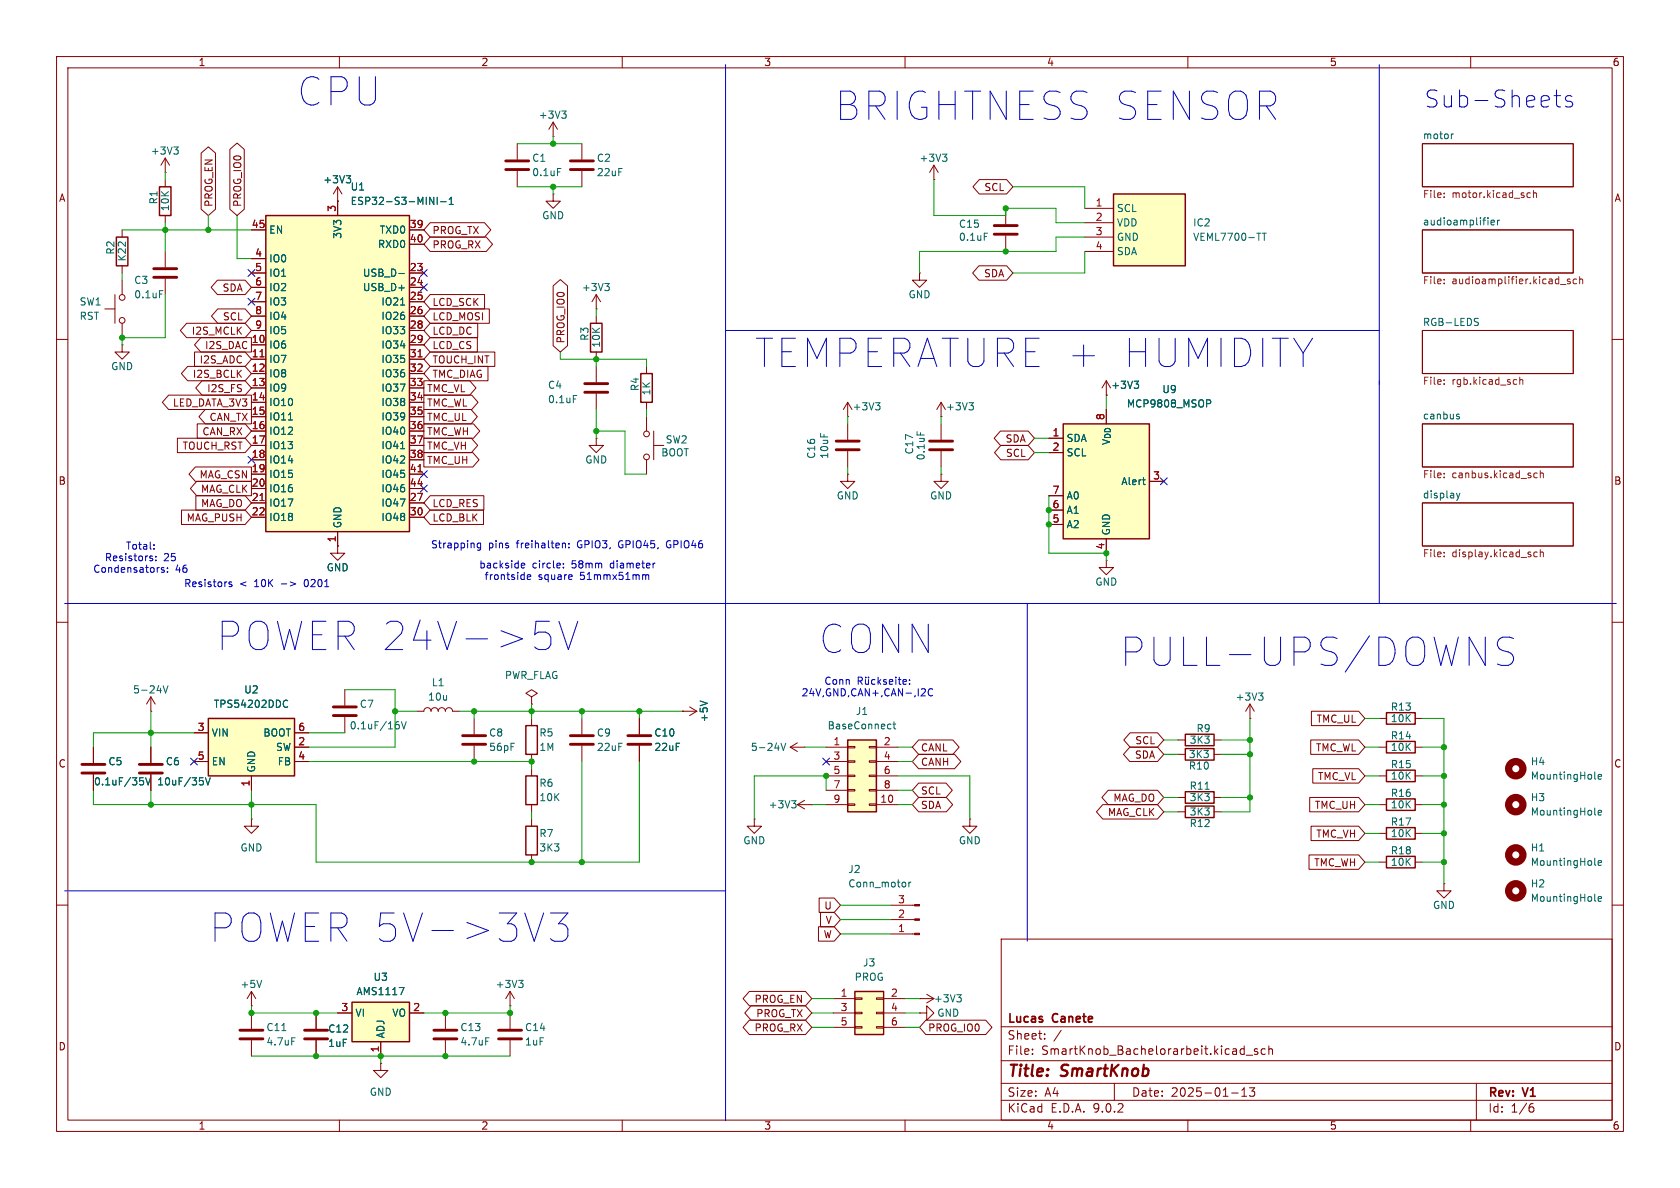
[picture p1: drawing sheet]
<svg xmlns="http://www.w3.org/2000/svg" width="297mm" height="210mm" viewBox="0 0 297 210" stroke-linecap="round" stroke-linejoin="round" font-family="sans-serif">
<g fill="none" stroke="#840000" stroke-width=".18">
<path d="M10 10h277v190h-277zM12 12h273v186h-273zM60 10v2M110 10v2M160 10v2M210 10v2M260 10v2M59.7 35.6h.1M59.7 33l-.8 1.3M59.7 33l.8 1.3M59.7 33v2.6M91.4 25.4v2.8"/>
<path d="M91.4 30.2v2.8M97.8 24.1h.1M97.8 34.3v1.3h1.3l-1.3 1.2-1.3-1.2h1.3M97.8 34.3h.1M97.8 21.6l-.8 1.3M97.8 21.6l.8 1.3M97.8 21.6v2.5M102.9 25.4v2.8M102.9 30.2v2.8M251.5 25.4h26.6v7.6h-26.6zM105.4 54.6h.1M105.4 52.1l-.8 1.2"/>
<path d="M105.4 52.1l.8 1.2M105.4 52.1v2.5M251.5 40.6h26.6v7.7h-26.6zM251.5 58.4h26.6v7.6h-26.6zM10 60h2M149.9 73.7h.1M149.9 71.1l-.8 1.3M149.9 71.1l.7 1.3M149.9 71.1v2.6M251.5 74.9h26.6v7.7h-26.6zM285 60h2M251.5 88.9h26.6v7.6h-26.6z"/>
<path d="M10 110h2M285 110h2M208.3 130.8h1.2M208.3 133.4h1.2M214.6 130.8h1.3M214.6 133.4h1.3M208.3 141h1.2M214.6 141h1.3M10 160h2M78.7 179.1v2.8M177 166h108v32h-108zM285 160h2"/>
<path d="M60 198v2M67.3 188v1.2h1.3l-1.3 1.3-1.3-1.3h1.3M67.3 188h.1M78.7 183.9v2.8M110 198v2M160 198v2M177 194.5h108M177 191.5h108M177 187.5h108M177 181.5h108M182.5 186.3v.1M182.5 185.5v.1"/>
<path d="M184.7 183.6v.1M184.7 182.8v.1M187.6 182.1l-1.3 2M197 191.5v3M210 198v2M217.7 193.2h1.2M219.5 185.4l.5 .1M219.5 193.8h.9M219.5 192.7l.5-.4v1.5M220 184.9v1.5M220 186.3l-.5 .1M220.3 186.5h1.2"/>
<path d="M220.9 192.3h.9l-.5 .6 .4 .1v.7l-.2 .1h-.4l-.2-.1M222.3 185.5l-.3-.1-.3 .2 .1 .2 .5 .2v.3h-.6M223.7 185.5l-.5-.1-.2 .3v.4l.1 .2h.6M224.3 185.5l.2-.1 .4 .1 .1 .9M224.3 184.9v1.5M260 198v2M261 191.5v6.5M270.6 195.7h.4l.2 .3-.1 .5-.5 .1M271 195.1l-.4 .1"/>
</g>
<g fill="none" stroke="#006464" stroke-width=".18">
<path d="M99.3 19.6h.8l-.4 .5M61.2 31.1h.8l-.4 .4M61.7 31.5l.3 .3v.3M98.6 29.8h.6M99.8 20.1l.3 .3v.3l-.3 .2M256.9 23.7l-.3 .2M263.1 38.5v.1M263.6 39.3l.6-.1-.1-.2-.3-.1-.2 .2 .1 .6h.4M264.7 38.9v.9M265.1 38.9l-.4 .3M106.9 50.1h.8l-.4 .5M107.5 50.6l.2 .2v.3l-.2 .3"/>
<path d="M260.9 56.9l.3 .1 .2 .3-.3 .2h-.3M260.9 56.3h.5M154.8 71.2h.8l-.5 .5M155.3 71.7l.3 .2v.3l-.3 .3M257.7 73.6l.3 .1v.2l-.2 .2h-.2M257.7 73.2l.3 .1M257.5 87.2l.3 .8M257.8 88l-.3 .4M258.1 87.2l-.3 .8M213 139.5h.8M85.9 183.5h.6"/>
</g>
<g fill="none" stroke="#725600" stroke-width=".18">
<path d="M255.3 34.1v.2M255.3 34.8v.1M270 34.8l.2 .1h.3M270.5 34.1h-.3l-.2 .1M271.1 34.2l.2-.1h.3v.8M271.1 33.7v1.2M255.3 50v.2M255.3 49.4v.1M275.9 50.3h.9M277.6 49.4l-.3-.1-.2 .2v.2l.5 .1v.3h-.5M278.7 49.4l-.3-.1-.3 .3 .1 .5h.5M279.3 49.4l.1-.1 .3 .1 .1 .8"/>
<path d="M279.3 48.9v1.3M255.3 67.2v.1M255.3 67.8v.1M268 67.1l.1 .1M268.1 67.9h-.1M268.7 66.7v1.2M268.7 67.2l.2-.1 .3 .1v.7M255.3 83.7v.1M255.3 84.3v.2M255.3 97.6v.2M255.3 98.3v.1M271.2 84.3l.2 .2 .4-.1"/>
<path d="M271.8 83.7l-.4-.1-.2 .1M271.8 97.6h-.4l-.2 .2 .1 .6h.5M272.3 83.7l.2-.1 .3 .1v.8M272.3 83.2v1.3M272.3 97.2v1.2M272.3 97.7l.2-.1h.3v.8"/>
</g>
<path d="M89.4 28.4h4.1M89.4 30h4.1M100.8 28.4h4.1M100.8 30h4.1M76.7 182.1h4.1M76.7 183.6h4.1" fill="none" stroke="#840000" stroke-width=".51"/>
<path d="M209.5 129.8h5.1v2h-5.1zM209.5 140h5.1v2h-5.1zM209.5 132.3h5.1v2.1h-5.1z" fill="none" stroke="#840000" stroke-width=".25"/>
<path d="M151.1 175.3h5.1v7.6h-5.1z" fill="#ffffc2"/>
<path d="M151.1 175.3h5.1v7.6h-5.1z" fill="none" stroke="#840000" stroke-width=".25"/>
<g fill="none" stroke="#840000" stroke-width=".18">
<path d="M90.2 177.8h.1M90.2 175.3l-.8 1.2M90.2 175.3l.7 1.2M90.2 175.3v2.5M147.3 176.5h3.8M147.3 179.1h3.8M151.1 176.4h1.3v.3h-1.3zM151.1 178.9h1.3v.3h-1.3zM154.9 176.4h1.3v.3h-1.3zM154.9 178.9h1.3v.3h-1.3zM156.2 176.5h3.8M156.2 179.1h3.8"/>
<path d="M147.3 181.6h3.8M151.1 181.5h1.3v.2h-1.3zM154.9 181.5h1.3v.2h-1.3zM156.2 181.6h3.8"/>
</g>
<path d="M91.7 173.3h.8l-.5 .5M92.2 173.8l.3 .2v.3l-.3 .3" fill="none" stroke="#006464" stroke-width=".18"/>
<path d="M62.2 177.2h10.2v7h-10.2z" fill="#ffffc2"/>
<path d="M28.2 33h2v5.1h-2zM62.2 177.2h10.2v7h-10.2z" fill="none" stroke="#840000" stroke-width=".25"/>
<g fill="none" stroke="#840000" stroke-width=".18">
<path d="M29.2 30.5h.1M29.2 27.9l-.8 1.3M29.2 27.9l.8 1.3M29.2 27.9v2.6M29.2 31.8v1.2M29.2 38.1v1.3M171.4 144.8v1.3h1.3l-1.3 1.2-1.2-1.2h1.2M171.4 144.8h.1M44.4 177.8h.1M44.4 175.3v2.5M44.4 179.1v2.8M44.4 175.3l-.7 1.2"/>
<path d="M44.4 175.3l.8 1.2M55.9 179.1v2.8M59.7 179.1h2.5M72.4 179.1h2.5M90.2 179.1v2.8M44.4 183.9v2.8M55.9 183.9v2.8M67.3 184.2v2.5M90.2 183.9v2.8"/>
</g>
<path d="M30.7 26h.8l-.4 .5M31.3 26.5l.2 .2v.3l-.2 .2M46.3 173.3l-.5 1.3M70.6 174.6h.8l-.5 1.2M49.8 182.2h.7M51.6 183.5h.6" fill="none" stroke="#006464" stroke-width=".18"/>
<path d="M42.4 182.1h4.1M42.4 183.6h4.1M53.8 182.1h4.1M53.8 183.6h4.1M88.1 182.1h4.1M88.1 183.6h4.1" fill="none" stroke="#840000" stroke-width=".51"/>
<path d="M47 38.1h25.4v55.9h-25.4z" fill="#ffffc2"/>
<path d="M47 38.1h25.4v55.9h-25.4zM20.6 41.9h2v5.1h-2zM245.1 136.1h5.1v2.1h-5.1zM245.1 151.4h5.1v2h-5.1zM245.1 146.3h5.1v2h-5.1zM245.1 141.2h5.1v2.1h-5.1z" fill="none" stroke="#840000" stroke-width=".25"/>
<g fill="none" stroke="#840000" stroke-width=".18">
<path d="M59.7 35.6v2.5M18.5 54.6h1.8M20.3 52.1v5.1M21.6 40.6v1.3M21.6 47v1.3M21.6 49.5v2.6M21.6 57.2v2.5M29.2 44.5v2.7M29.2 49.3v2.8M44.4 40.6h2.6M44.4 45.7h2.6M44.4 48.3h2.6"/>
<path d="M44.4 50.8h2.6M44.4 53.3h2.6M44.4 55.9h2.6M44.4 58.4h2.6M72.4 40.6h2.5M72.4 48.3h2.5M72.4 50.8h2.5M72.4 53.3h2.5M72.4 55.9h2.5M72.4 58.4h2.5M72.4 43.2h2.5M44.4 61h2.6"/>
<path d="M44.4 63.5h2.6M44.4 66h2.6M44.4 68.6h2.6M44.4 71.1h2.6M44.4 73.7h2.6M44.4 76.2h2.6M44.4 78.7h2.6M72.4 61h2.5M72.4 63.5h2.5M72.4 66h2.5M72.4 68.6h2.5M72.4 71.1h2.5"/>
<path d="M72.4 73.7h2.5M72.4 76.2h2.5M72.4 78.7h2.5M44.4 81.3h2.6M44.4 83.8h2.6M44.4 86.4h2.6M44.4 88.9h2.6M44.4 91.4h2.6M59.7 94v2.5M72.4 81.3h2.5M72.4 83.8h2.5M72.4 86.4h2.5"/>
<path d="M72.4 88.9h2.5M72.4 91.4h2.5M243.8 137.2h1.3M250.2 137.2h1.3M243.8 152.4h1.3M243.8 147.3h1.3M243.8 142.2h1.3M250.2 152.4h1.3M250.2 147.3h1.3M250.2 142.2h1.3M255.3 156.2v1.3h1.2l-1.2 1.3-1.3-1.3h1.3M255.3 156.2h.1"/>
<circle cx="21.6" cy="56.6" r=".51"/>
<circle cx="21.6" cy="52.6" r=".51"/>
</g>
<path d="M46 63.1h.7M73.9 63.1h.7M46 88.5h.7M73.9 83.4h.7" fill="none" stroke="#a90000" stroke-width=".18"/>
<path d="M76 34.9l.7 1.2v-1.2M77.3 34.9v1.2M77.9 35.7h1M79.4 36.1h.7M79.4 35.2l.4-.3v1.2M28.2 51.4h.6M70.5 48.4h1M70.8 53.9h.7M51 74.2h.7M70.8 79.3h.7M281.9 143.9l.2 .2M282.5 143.7l.6-.2v-.2l-.4-.1-.2 .2 .1 .6h.5" fill="none" stroke="#006464" stroke-width=".18"/>
<path d="M27.2 47.5h4M27.2 49h4" fill="none" stroke="#840000" stroke-width=".51"/>
<circle cx="268" cy="142.2" r="1.27" fill="none" stroke="#840000" stroke-width="1.3"/>
<path d="M188 74.9h15.2v20.4h-15.2z" fill="#ffffc2"/>
<path d="M188 74.9h15.2v20.4h-15.2z" fill="none" stroke="#840000" stroke-width=".25"/>
<path d="M185.4 77.5h2.6M195.6 69.9h.1M195.6 67.3v2.6M195.6 67.3l-.8 1.3M195.6 67.3l.7 1.3M185.4 80h2.6M185.4 87.6h2.6M185.4 90.2h2.6M185.4 92.7h2.6M195.6 95.3v2.5M203.2 85.1h2.5" fill="none" stroke="#840000" stroke-width=".18"/>
<path d="M201 67.9l.3 .2v.3l-.3 .3M201.3 67.4l-.4 .5M213.3 70.7h.5l.2 .2-.1 .4h-.6M202 84.8h.5M202.3 85.7h.2" fill="none" stroke="#006464" stroke-width=".18"/>
<path d="M196.8 34.3h12.7v12.7h-12.7z" fill="#ffffc2"/>
<path d="M196.8 34.3h12.7v12.7h-12.7zM245.1 126h5.1v2h-5.1zM245.1 131.1h5.1v2h-5.1zM209.5 142.5h5.1v2h-5.1z" fill="none" stroke="#840000" stroke-width=".25"/>
<g fill="none" stroke="#840000" stroke-width=".18">
<path d="M165.1 31.8h.1M165.1 29.2l-.8 1.3M165.1 29.2l.8 1.3M165.1 29.2v2.6M177.8 36.8v2.8M191.8 36.8h5M191.8 39.4h5M162.6 48.3v1.2h1.2l-1.2 1.3-1.3-1.3h1.3M162.6 48.3h.1M177.8 41.7v2.8M191.8 41.9h5M191.8 44.5h5"/>
<path d="M149.9 74.9v2.8M149.9 79.8v2.8M166.4 73.7h.1M166.4 71.1l-.8 1.3M166.4 71.1l.7 1.3M166.4 71.1v2.6M166.4 74.9v2.8M166.4 79.8v2.8M59.7 96.5v1.3h1.3l-1.3 1.3-1.3-1.3h1.3M59.7 96.5h.1M149.9 83.8v1.3h1.2l-1.2 1.3-1.3-1.3h1.3M149.9 83.8h.1"/>
<path d="M166.4 83.8v1.3h1.2l-1.2 1.3-1.3-1.3h1.3M166.4 83.8h.1M195.6 99.1v1.2h1.2l-1.2 1.3-1.3-1.3h1.3M195.6 99.1h.1M113 127v2.8M113 131.8v2.8M221 127h.1M221 124.5l-.8 1.2M221 124.5l.7 1.2M221 124.5v2.5M243.8 127h1.3M243.8 132.1h1.3"/>
<path d="M250.2 127h1.3M250.2 132.1h1.3M208.3 143.5h1.2M214.6 143.5h1.3M157.5 165.1h4.2M157.5 162.6h4.2M157.5 160h4.2"/>
</g>
<g fill="none" stroke="#006464" stroke-width=".18">
<path d="M166.6 27.2h.8l-.4 .5M167.2 27.7l.2 .3v.3l-.2 .2M174 41.2h.6M223.1 41.2h.8M223.5 41.2v1.3M162.1 76.3v.6M171.3 71.2h.8l-.4 .5M171.8 71.7l.3 .2v.3l-.3 .3M222.5 122.5h.8l-.4 .5M223 123l.3 .2v.3l-.3 .3M281.9 137.6l.2 .1M282.5 137.3l.6-.1v-.2l-.4-.1-.2 .2 .1 .6h.5"/>
<path d="M160.7 155.9v.9M161 155.9l-.3 .3M281.9 152.8l.2 .2M281.9 159.1l.2 .2M282.5 152.6l.6-.2v-.2l-.4-.1-.2 .2 .1 .6h.5M282.5 158.9l.6-.1v-.3h-.4l-.2 .2 .1 .6h.5"/>
</g>
<path d="M175.8 39.9h4M175.8 41.4h4M147.8 79.5h4.1M147.8 78h4.1M164.3 79.5h4.1M164.3 78h4.1M111 130h4.1M111 131.6h4.1" fill="none" stroke="#840000" stroke-width=".51"/>
<g fill="none" stroke="#840000" stroke-width="1.3">
<circle cx="268" cy="135.9" r="1.27"/>
<circle cx="268" cy="157.5" r="1.27"/>
<circle cx="268" cy="151.1" r="1.27"/>
</g>
<g fill="#840000" stroke="#840000" stroke-width=".18">
<path d="M161.7 165h.9v.2h-.9z"/>
<path d="M161.7 162.4h.9v.3h-.9z"/>
<path d="M161.7 159.9h.9v.2h-.9z"/>
</g>
<path d="M36.8 127h15.3v10.2h-15.3z" fill="#ffffc2"/>
<path d="M104.4 57.2h2v5h-2zM113.3 66h2v5.1h-2zM36.8 127h15.3v10.2h-15.3zM93 128.3h2v5.1h-2zM93 137.2h2v5h-2zM93 146.1h2v5h-2z" fill="none" stroke="#840000" stroke-width=".25"/>
<g fill="none" stroke="#840000" stroke-width=".18">
<path d="M105.4 55.9v1.3M21.6 61v1.2h1.3l-1.3 1.3-1.3-1.3h1.3M21.6 61h.1M105.4 77.5v1.2h1.3l-1.3 1.3-1.3-1.3h1.3M105.4 77.5h.1M105.4 62.2v1.3M105.4 64.8v2.8M105.4 69.6v2.8M114.3 64.8v1.2M114.3 71.1v1.3M114.3 73.7v2.5M115.6 78.7h1.7"/>
<path d="M115.6 76.2v5.1M114.3 81.3v2.5M16.5 132.1v2.8M16.5 136.9v2.8M26.7 125.7h.1M26.7 123.2v2.5M26.7 132.1v2.8M26.7 136.9v2.8M26.7 123.2l-.8 1.3M26.7 123.2l.7 1.3M34.3 129.5h2.5M34.3 134.6h2.5"/>
<path d="M44.4 137.2v2.5M52.1 129.5h2.5M52.1 134.6h2.5M52.1 132.1h2.5M61 121.9v2.8M61 126.7v2.8M73.7 125.7h1.2a.64 .64 0 0 1 .7-.6 .64 .64 0 0 1 .6 .6 .64 .64 0 0 1 .6-.6 .64 .64 0 0 1 .7 .6 .64 .64 0 0 1 .6-.6 .64 .64 0 0 1 .6 .6 .64 .64 0 0 1 .7-.6 .64 .64 0 0 1 .6 .6h1.3M83.8 127v2.8M83.8 131.8v2.8M94 123.2l1-.6-1-.7-1 .7 1 .6v1.3M94 124.5h.1M94 127v1.3"/>
<path d="M94 133.4v1.2M94 135.9v1.3M102.9 127v2.8M102.9 131.8v2.8M120.6 125.7h.1M120.6 125.7h2.6M121.9 125l1.3 .7M123.2 125.7l-1.3 .8M139.7 132.1h2.5M139.7 132.1l1.3 .7M141 131.3l-1.3 .8M142.2 132.1h.1"/>
<path d="M44.4 144.8v1.3h1.3l-1.3 1.2-1.2-1.2h1.2M44.4 144.8h.1M94 142.2v1.3M94 144.8v1.3M94 151.1v1.3M133.3 144.8v1.3h1.3l-1.3 1.2-1.2-1.2h1.2M133.3 144.8h.1M141 142.2l1.2 .8M141 142.2h2.5M142.2 141.5l-1.2 .7M143.5 142.2h.1M162.6 179.1h1.2v-1.3l1.3 1.3-1.3 1.2v-1.2"/>
<path d="M162.6 179.1h.1M162.6 176.5h.1M162.6 176.5h2.5M163.8 175.8l1.3 .7M165.1 176.5l-1.3 .8"/>
<circle cx="114.3" cy="76.7" r=".51"/>
<circle cx="114.3" cy="80.8" r=".51"/>
</g>
<g fill="none" stroke="#006464" stroke-width=".18">
<path d="M101.4 69.9h.6M24.7 137.5h.6M25.1 138l.3 .2v.3l-.3 .3M25.8 137.5l.4 1.3 .4-1.3M28.8 121.2l.5 1.3 .4-1.3M35.9 138.1v.5M36.3 137.5l.4 1.3 .5-1.3M50.3 123.8h.3l.3 .1M50.9 124.9l-.3 .1h-.3M70.2 127.6h.3M70.4 128.1l.2 .2v.3l-.2 .2M71 127.6l.4 1.2 .4-1.2"/>
<path d="M123.8 123.9l1.2 .4M138.1 131.4l.4 1.3 .4-1.3M139.9 141.5h.8l-.4 .5M140.5 142l.2 .3v.3l-.2 .2M169.2 175.8h.7l-.4 .5M169.7 176.3l.2 .3v.3l-.2 .2"/>
</g>
<path d="M103.4 67.8h4M103.4 69.3h4M14.5 135.1h4M14.5 136.7h4M24.6 135.1h4.1M24.6 136.7h4.1M58.9 125h4.1M58.9 126.5h4.1M81.8 130h4.1M81.8 131.6h4.1M100.8 130h4.1M100.8 131.6h4.1" fill="none" stroke="#840000" stroke-width=".51"/>
<path d="M149.9 130.8h5v12.7h-5z" fill="#ffffc2"/>
<path d="M149.9 130.8h5v12.7h-5z" fill="none" stroke="#840000" stroke-width=".25"/>
<g fill="none" stroke="#840000" stroke-width=".18">
<path d="M35.6 27.1l1.2-1.1 1.3 1.1v9.9l-1.3 1.1-1.2-1.1zM40.6 26.4l1.3-1.1 1.3 1.1v10.6l-1.3 1.1-1.3-1.1zM59.7 35.6h.1M59.7 35.6v2.5M76 39.4h9.7l1.1 1.2-1.1 1.3h-9.7l-1.1-1.3zM173.1 31.7h4.9l1.1 1.3-1.1 1.3h-4.9l-1.1-1.3zM33 57.1h10.3l1.1 1.3-1.1 1.3h-10.3l-1.1-1.3zM35.5 59.7h8.9v2.5h-8.9l-1.1-1.2zM38.4 49.5h4.9l1.1 1.3-1.1 1.3h-4.9l-1.1-1.3zM38.5 54.6h4.8l1.1 1.3-1.1 1.3h-4.8l-1.1-1.3zM44.4 40.6h2.6M44.4 45.7h2.6"/>
<path d="M44.4 48.3h2.6M44.4 50.8h2.6M44.4 53.3h2.6M44.4 55.9h2.6M44.4 58.4h2.6M72.4 40.6h2.5M72.4 48.3h2.5M72.4 50.8h2.5M72.4 53.3h2.5M72.4 55.9h2.5M72.4 58.4h2.5M72.4 43.2h2.5"/>
<path d="M76 52.1h9.7v2.5h-9.7l-1.1-1.3zM76 57.1h8.5v2.6h-8.5l-1.1-1.3zM76 59.7h8.4v2.5h-8.4l-1.1-1.2zM76 54.6h10.5v2.6h-10.5l-1.1-1.3zM76 41.9h10l1.1 1.3-1.1 1.3h-10l-1.1-1.3zM97.8 50.5l1.3-1.1 1.2 1.1v10.6l-1.2 1.1-1.3-1.1zM173.1 47h4.9l1.1 1.3-1.1 1.2h-4.9l-1.2-1.2zM29.8 69.8h14.6v2.6h-14.6l-1.1-1.3zM31.4 77.5h11.9l1.1 1.2-1.1 1.3h-11.9zM33.2 64.8h10.1l1.1 1.2-1.1 1.3h-10.1l-1.1-1.3zM34.4 62.2h8.9l1.1 1.3-1.1 1.3h-8.9zM34.9 74.9h8.4l1.1 1.3-1.1 1.3h-8.4z"/>
<path d="M35.7 67.3h7.6l1.1 1.3-1.1 1.3h-7.6l-1.1-1.3zM36.3 72.4h8.1v2.5h-8.1l-1.1-1.2zM44.4 61h2.6M44.4 63.5h2.6M44.4 66h2.6M44.4 68.6h2.6M44.4 71.1h2.6M44.4 73.7h2.6M44.4 76.2h2.6M44.4 78.7h2.6M72.4 61h2.5M72.4 63.5h2.5"/>
<path d="M72.4 66h2.5M72.4 68.6h2.5M72.4 71.1h2.5M72.4 73.7h2.5M72.4 76.2h2.5M72.4 78.7h2.5M74.9 69.8h8.5l1.1 1.3-1.1 1.3h-8.5zM74.9 74.9h8.8l1.1 1.3-1.1 1.3h-8.8zM74.9 77.5h8.4l1.2 1.2-1.2 1.3h-8.4zM74.9 72.4h8.4l1.1 1.3-1.1 1.2h-8.4zM74.9 67.3h8.1l1.1 1.3-1.1 1.3h-8.1zM76 64.8h10.3v2.5h-10.3l-1.1-1.3z"/>
<path d="M76 62.2h11.5v2.6h-11.5l-1.1-1.3zM176.9 76.2h4.9l1.1 1.3-1.1 1.2h-4.9l-1.1-1.2zM176.9 78.7h4.9l1.1 1.3-1.1 1.3h-4.9l-1.1-1.3zM185.4 77.5h2.6M195.6 69.9h.1M32.1 90.2h11.2l1.1 1.2-1.1 1.3h-11.2zM34.5 82.5h9.9v2.6h-9.9l-1.1-1.3zM34.6 87.6h8.7l1.1 1.3-1.1 1.3h-8.7zM34.8 85.1h9.6v2.5h-9.6l-1.1-1.2zM44.4 81.3h2.6M44.4 83.8h2.6M44.4 86.4h2.6"/>
<path d="M44.4 88.9h2.6M44.4 91.4h2.6M59.7 96.5h.1M59.7 94v2.5M72.4 81.3h2.5M72.4 83.8h2.5M72.4 86.4h2.5M72.4 88.9h2.5M72.4 91.4h2.5M74.9 80h8.7l1.1 1.3-1.1 1.3h-8.7zM76 90.2h9.5v2.5h-9.5l-1.1-1.3zM76 87.6h9.5v2.6h-9.5l-1.1-1.3z"/>
<path d="M185.4 80h2.6M185.4 87.6h2.6M185.4 90.2h2.6M185.4 92.7h2.6M195.6 95.3v2.5M203.2 85.1h2.5M16.5 132.1v2.8M16.5 136.9v2.8M26.7 132.1v2.8M26.7 136.9v2.8M34.3 134.6h2.5M34.3 129.5h2.5"/>
<path d="M44.4 137.2v2.5M52.1 132.1h2.5M52.1 134.6h2.5M52.1 129.5h2.5M113 127v2.8M113 131.8v2.8M120.6 125.7h.1M146 132.1h3.9M146 134.6h3.9M146 137.2h3.9M146 139.7h3.9M149.9 132h1.2v.2h-1.2z"/>
<path d="M149.9 134.5h1.2v.2h-1.2zM149.9 137h1.2v.3h-1.2zM149.9 139.6h1.2v.2h-1.2zM153.7 132h1.2v.2h-1.2zM153.7 134.5h1.2v.2h-1.2zM153.7 137h1.2v.3h-1.2zM153.7 139.6h1.2v.2h-1.2zM154.9 132.1h3.8M154.9 134.6h3.8M154.9 137.2h3.8M154.9 139.7h3.8M162.4 138.4h4.8l1.2 1.3-1.2 1.3h-4.8l-1.1-1.3z"/>
<path d="M162.4 130.8h6.1l1.1 1.3-1.1 1.3h-6.1l-1.1-1.3zM162.4 133.3h6.4l1.1 1.3-1.1 1.3h-6.4l-1.1-1.3zM195.9 139.7h8.7l1.1 1.3-1.1 1.2h-8.7l-1.1-1.2zM199.7 132.1h4.9l1.1 1.3-1.1 1.2h-4.9l-1.1-1.2zM199.8 129.5h4.8l1.1 1.3-1.1 1.3h-4.8l-1.1-1.3zM231.7 130.8h8.5l1.1 1.3-1.1 1.3h-8.5zM231.8 125.7h8.4l1.1 1.3-1.1 1.3h-8.4zM232.1 135.9h8.1l1.1 1.3-1.1 1.2h-8.1zM144.8 158.7h2.7l1.1 1.3-1.1 1.3h-2.7zM146 142.2h3.9M149.9 142.1h1.2v.3h-1.2zM153.7 142.1h1.2v.3h-1.2z"/>
<path d="M154.9 142.2h3.8M162.4 141h4.9l1.1 1.2-1.1 1.3h-4.9l-1.1-1.3zM194.9 142.2h9.7l1.1 1.3-1.1 1.3h-9.7l-1.1-1.3zM231.4 151.1h8.8l1.1 1.3-1.1 1.3h-8.8zM231.5 141h8.7l1.1 1.2-1.1 1.3h-8.7zM231.8 146h8.4l1.1 1.3-1.1 1.3h-8.4zM55.9 179.1v2.8M59.7 179.1h2.5M72.4 179.1h2.5M132.5 175.3h9.9l1.1 1.2-1.1 1.3h-9.9l-1.1-1.3zM132.8 177.8h9.6l1.1 1.3-1.1 1.2h-9.6l-1.1-1.2zM144.7 163.8h2.8l1.1 1.3-1.1 1.3h-2.8z"/>
<path d="M145.1 161.3h2.4l1.1 1.3-1.1 1.2h-2.4zM55.9 183.9v2.8M67.3 184.2v2.5M132.5 180.3h9.9l1.1 1.3-1.1 1.3h-9.9l-1.1-1.3zM163.7 180.3h10.6l1.1 1.3-1.1 1.3h-10.6l-1.1-1.3z"/>
</g>
<g fill="none" stroke="#006464" stroke-width=".18">
<path d="M61.2 31.1h.8l-.4 .4M61.7 31.5l.3 .3v.3M76 34.9l.7 1.2v-1.2M77.3 34.9v1.2M77.9 35.7h1M79.4 36.1h.7M79.4 35.2l.4-.3v1.2M70.5 48.4h1M70.8 53.9h.7M51 74.2h.7M70.8 79.3h.7M201 67.9l.3 .2v.3l-.3 .3"/>
<path d="M201.3 67.4l-.4 .5M213.3 70.7h.5l.2 .2-.1 .4h-.6M202 84.8h.5M202.3 85.7h.2M24.7 137.5h.6M25.1 138l.3 .2v.3l-.3 .3M25.8 137.5l.4 1.3 .4-1.3M35.9 138.1v.5M36.3 137.5l.4 1.3 .5-1.3M50.3 123.8h.3l.3 .1M50.9 124.9l-.3 .1h-.3M123.8 123.9l1.2 .4"/>
<path d="M157.4 128l.1 .1M157.5 128.8h-.1M157.9 128h.5M158.1 127.6v1.1l.3 .1M70.6 174.6h.8l-.5 1.2"/>
</g>
<g fill="none" stroke="#0000c2" stroke-width=".18">
<path d="M128.3 11.4v186.7M243.8 11.4v95.3M274.7 16.9h1.2M275.2 15.9v2.6l.1 .3 .6 .1M277.9 17.1l-.7-.2-.3 .2-.2 .2 .2 .5 1 .3 .1 .2-.1 .5-.3 .1h-.6l-.3-.1M128.3 58.4h115.5M26.6 98.7l.3 .1 .1 .1-.2 .2h-.2M26.6 98.3h.3M27.2 97v.1M27.2 96.3v.1M27.6 99v.1M27.6 98.3v.2"/>
<path d="M85 96v1l-.3 .3-.3-.1M85 96.1l-.4-.1-.2 .2 .1 .6h.5M92.2 100l.6-.1-.1-.3h-.4l-.1 .1v.6h.5M99.6 96l.4 .2v.6M99.6 99.6v.1M100.6 96.7v.1M100.6 96.1v.1M115.8 99.6h-.2M118 95.6l-.2 .5 .2 .7M11.4 106.7h274.3M29 100.4l-.3-.1-.2 .2 .1 .2 .4 .1v.3h-.5M29.6 101.1v.1"/>
<path d="M29.6 100.4v.1M41 102.9h-.3l-.2 .1v.2l.5 .1v.3h-.5M49.7 103.2h1M51.3 102.9l1 .3-1 .4M93.2 102l.6-.1v-.2l-.4-.1-.2 .2 .1 .6h.5M94.8 109.8h2.3M96.4 111.7l.5 .3 .5 .7v1.2l-.5 .7-.5 .2M98.8 109.8l1.7 5 1.6-5M99.6 100.3v.1M101.1 101.7v.2l-.6 .1M113.8 101.6l.3 .2M114.1 101.8l.2-.2 .3 .1 .1 .7"/>
<path d="M114.1 101.8v.6M153.1 119.7v.1M153.5 119.7v.1M155.2 119.7v1.3M158.4 119.7v.1M159 119.7v1.1l.3 .2M181.6 106.7v59.7M267.6 112.9l-.7-.3h-1.2a1.21 1.21 0 0 0-1 1.2 1.21 1.21 0 0 0 1 1.2 1.83 1.83 0 0 1 1.9 1.2 1.28 1.28 0 0 1-1 1.4h-1.2l-.7-.2M151.7 120.4l.6-.1 .1-.2v-.3l-.7-.1v1.3M152 120.4l.4 .6M153 120.1l.1 .8 .3 .1 .1-.1M153.5 120.1v.9"/>
<path d="M154.7 120.2l-.4-.1-.2 .3 .1 .5h.5M155.4 120.5l.3 .5M155.7 120.1l-.5 .5M156.7 120.2l-.3-.1-.2 .2 .1 .2 .4 .1v.3h-.5M157.2 120.5l.6-.1v-.2l-.4-.1-.2 .2 .1 .6h.5M158.4 120.1v.9M158.8 120.1h.5M159.6 120.5l.6-.1v-.2l-.4-.1-.2 .2 .1 .6h.5M160.8 120.9v.1M160.8 120.2v.1M162.9 121.8l.5-.1 .2 .4-.8 .9h.8M164.9 121.9a.6 .6 0 0 0-.9 .4 .6 .6 0 0 0 .6 .7l.3-.1"/>
<path d="M11.4 157.5h116.9M96.1 161.4l-1.7 5M97.3 161.4h3.1l-1.7 1.9a1.36 1.36 0 0 1 1.7 1v1.1l-.5 .8-.5 .2h-1.4l-.7-.5"/>
</g>
<g fill="none" stroke="#009600" stroke-width=".18">
<path d="M29.2 30.5v1.3M29.2 39.4v5.1M36.8 38.1v2.5M41.9 38.1v7.6h2.5M91.4 33h11.5M91.4 25.4h11.5M97.8 24.1v1.3M97.8 33v1.3M165.1 31.8v6.3h12.7v-1.3h8.9v2.6h5.1M179.1 33h12.7v3.8M21.6 40.6h22.8M21.6 48.3v1.2"/>
<path d="M29.2 52.1v7.6h-7.6v1.3M105.4 54.6v1.3M191.8 41.9h-5.1v2.6h-24.1v3.8M191.8 44.5v3.8h-12.7M99.1 62.2v1.3h15.2v1.3M105.4 76.2h5.1v7.6h3.8M105.4 63.5v1.3M105.4 72.4v5.1M114.3 72.4v1.3M149.9 73.7v1.2M166.4 73.7v1.2M182.9 77.5h2.5"/>
<path d="M195.6 69.9v2.5M149.9 82.6v1.2M166.4 82.6v1.2M182.9 80h2.5M185.4 87.6v10.2h10.2v1.3M26.7 125.7v6.4M26.7 139.7v2.5M34.3 129.5h-17.8v2.6M44.4 139.7v5.1M54.6 134.6h39.4v1.3M54.6 129.5h6.4M61 121.9h8.8v10.2h-15.2"/>
<path d="M69.8 125.7h3.9M81.3 125.7h39.3M83.8 125.7v1.3M94 124.5v2.5M102.9 125.7v1.3M102.9 134.6v17.8M113 134.6v17.8h-57.1v-10.2h-39.4v-2.5M113 125.7v1.3M142.2 132.1h3.8M146 139.7v-2.5h-12.7v7.6M158.7 134.6h2.6M158.7 132.1h2.6"/>
<path d="M158.7 139.7h2.6M158.7 137.2h12.7v7.6M205.7 133.4h2.6M205.7 130.8h2.6M215.9 133.4h5.1M215.9 130.8h5.1M221 127v16.5h-5.1M241.3 132.1h2.5M241.3 137.2h2.5M241.3 127h2.5M251.5 132.1h3.8M251.5 137.2h3.8"/>
<path d="M251.5 127h3.8v29.2M94 143.5v1.3M143.5 142.2h2.5M158.7 142.2h2.6M205.7 141h2.6M205.7 143.5h2.6M215.9 141h5.1M241.3 142.2h2.5M241.3 152.4h2.5M241.3 147.3h2.5M251.5 142.2h3.8M251.5 152.4h3.8"/>
<path d="M251.5 147.3h3.8M44.4 177.8v1.3h15.3M90.2 177.8v1.3h-15.3M143.5 179.1h3.8M143.5 176.5h3.8M148.6 160h8.9M148.6 162.6h8.9M148.6 165.1h8.9M160 179.1h2.6M160 176.5h2.6M44.4 186.7h45.8M67.3 186.7v1.3"/>
<path d="M143.5 181.6h3.8M160 181.6h2.6"/>
</g>
<g fill="none" stroke="#000084" stroke-width=".18">
<path d="M43.8 47.7l1.3 1.2M43.8 52.7l1.3 1.2M45.1 47.7l-1.3 1.2M45.1 52.7l-1.3 1.2M74.3 47.7l1.2 1.2M74.3 50.2l1.2 1.2M75.5 47.7l-1.2 1.2M75.5 50.2l-1.2 1.2M43.8 80.7l1.3 1.2M45.1 80.7l-1.3 1.2M74.3 85.8l1.2 1.2M74.3 83.2l1.2 1.2"/>
<path d="M75.5 85.8l-1.2 1.2M75.5 83.2l-1.2 1.2M205.1 84.5l1.2 1.2M206.3 84.5l-1.2 1.2M33.7 134l1.2 1.2M34.9 134l-1.2 1.2M145.4 134l1.3 1.2M146.7 134l-1.3 1.2"/>
</g>
<path d="M46 63.1h.7M73.9 63.1h.7M46 88.5h.7M73.9 83.4h.7" fill="none" stroke="#a90000" stroke-width=".18"/>
<g fill="#009600" stroke="#009600" stroke-width=".18">
<circle cx="94" cy="134.6" r=".46"/>
<circle cx="83.8" cy="134.6" r=".46"/>
<circle cx="102.9" cy="125.7" r=".46"/>
<circle cx="113" cy="125.7" r=".46"/>
<circle cx="94" cy="125.7" r=".46"/>
<circle cx="78.7" cy="179.1" r=".46"/>
<circle cx="90.2" cy="179.1" r=".46"/>
<circle cx="102.9" cy="152.4" r=".46"/>
<circle cx="94" cy="152.4" r=".46"/>
<circle cx="255.3" cy="147.3" r=".46"/>
<circle cx="255.3" cy="132.1" r=".46"/>
<circle cx="255.3" cy="142.2" r=".46"/>
<circle cx="255.3" cy="137.2" r=".46"/>
<circle cx="146" cy="137.2" r=".46"/>
<circle cx="195.6" cy="97.8" r=".46"/>
<circle cx="221" cy="141" r=".46"/>
<circle cx="221" cy="133.4" r=".46"/>
<circle cx="221" cy="130.8" r=".46"/>
<circle cx="255.3" cy="152.4" r=".46"/>
<circle cx="185.4" cy="90.2" r=".46"/>
<circle cx="185.4" cy="92.7" r=".46"/>
<circle cx="177.8" cy="36.8" r=".46"/>
<circle cx="177.8" cy="44.5" r=".46"/>
<circle cx="97.8" cy="33" r=".46"/>
<circle cx="97.8" cy="25.4" r=".46"/>
<circle cx="105.4" cy="63.5" r=".46"/>
<circle cx="67.3" cy="186.7" r=".46"/>
<circle cx="78.7" cy="186.7" r=".46"/>
<circle cx="69.8" cy="125.7" r=".46"/>
<circle cx="44.4" cy="179.1" r=".46"/>
<circle cx="55.9" cy="186.7" r=".46"/>
<circle cx="55.9" cy="179.1" r=".46"/>
<circle cx="36.8" cy="40.6" r=".46"/>
<circle cx="29.2" cy="40.6" r=".46"/>
<circle cx="21.6" cy="59.7" r=".46"/>
<circle cx="44.4" cy="142.2" r=".46"/>
<circle cx="83.8" cy="125.7" r=".46"/>
<circle cx="26.7" cy="129.5" r=".46"/>
<circle cx="26.7" cy="142.2" r=".46"/>
<circle cx="105.4" cy="76.2" r=".46"/>
</g>
<g font-size="7" fill="#0000c2">
<text x="52.6" y="19">CPU</text>
<text x="147.7" y="21.5">BRIGHTNESS SENSOR</text>
<text x="133.5" y="65.2">TEMPERATURE +</text>
<text x="38.4" y="115.3">POWER 24V-&gt;5V</text>
<text x="144.9" y="115.8">CONN</text>
<text x="198.1" y="118">PULL-UPS/DOWNS</text>
<text x="37.1" y="166.8">POWER 5V-&gt;3V3</text>
</g>
<text font-size="7" fill="#006464" x="197.7" y="65.2">HUMIDITY</text>
<text font-size="4.2" fill="#0000c2" x="251.8" y="19.3">Sub-Sheets</text>
<g font-size="2.8" fill="#840000">
<text x="178" y="190.9">Title:</text>
<text x="187.7" y="190.9">SmartKnob</text>
</g>
<g font-size="2.1" fill="#840000">
<text x="178" y="184">Sheet:</text>
<text x="178" y="181.2">Lucas</text>
<text x="186.2" y="181.2">Canete</text>
<text x="178" y="186.7">File:</text>
<text x="184.1" y="186.7">SmartKnob_Bachelorarbeit.kicad_sch</text>
<text x="178" y="196.9">KiCad</text>
<text x="178" y="194.1">Size:</text>
<text x="184.7" y="194.1">A4</text>
<text x="185.7" y="196.9">E.D.A.</text>
<text x="193.3" y="196.9">9.0.2</text>
<text x="200" y="194.1">Date:</text>
<text x="207" y="194.1">2025-01-13</text>
<text x="263" y="194.3">Rev:</text>
<text x="263" y="196.9">Id:</text>
<text x="267.1" y="196.9">1/6</text>
<text x="269.4" y="194.3">V1</text>
</g>
<g font-size="1.8" fill="#840000">
<text x="35" y="11.9">1</text>
<text x="85" y="11.9">2</text>
<text x="135" y="11.9">3</text>
<text x="185" y="11.9">4</text>
<text x="235" y="11.9">5</text>
<text x="285" y="11.9">6</text>
<text x="10.3" y="35.9">A</text>
<text x="173.9" y="34">SCL</text>
<text x="285.3" y="35.9">A</text>
<text x="37.8" y="36.7" transform="rotate(-90 37.8 36.7)">PROG_EN</text>
<text x="42.9" y="36.7" transform="rotate(-90 42.9 36.7)">PROG_IO0</text>
<text x="76.4" y="41.6">PROG_TX</text>
<text x="76.4" y="44.1">PROG_RX</text>
<text x="39.2" y="51.8">SDA</text>
<text x="173.9" y="49.2">SDA</text>
<text x="33.8" y="59.4">I2S_MCLK</text>
<text x="39.3" y="56.8">SCL</text>
<text x="76.4" y="54.3">LCD_SCK</text>
<text x="76.4" y="59.4">LCD_DC</text>
<text x="76.4" y="56.8">LCD_MOSI</text>
<text x="35.2" y="64.5">I2S_ADC</text>
<text x="36.2" y="61.9">I2S_DAC</text>
<text x="76.4" y="64.5">TOUCH_INT</text>
<text x="76.4" y="61.9">LCD_CS</text>
<text x="100" y="60.8" transform="rotate(-90 100 60.8)">PROG_IO0</text>
<text x="34" y="67">I2S_BCLK</text>
<text x="36.5" y="69.5">I2S_FS</text>
<text x="75.4" y="69.5">TMC_VL</text>
<text x="76.4" y="67">TMC_DIAG</text>
<text x="30.5" y="72.1">LED_DATA_3V3</text>
<text x="35.7" y="77.2">CAN_RX</text>
<text x="36.9" y="74.6">CAN_TX</text>
<text x="75.4" y="72.1">TMC_WL</text>
<text x="75.4" y="77.2">TMC_WH</text>
<text x="75.4" y="74.6">TMC_UL</text>
<text x="32.2" y="79.7">TOUCH_RST</text>
<text x="75.4" y="82.2">TMC_UH</text>
<text x="75.4" y="79.7">TMC_VH</text>
<text x="177.7" y="78.4">SDA</text>
<text x="177.7" y="81">SCL</text>
<text x="10.3" y="85.9">B</text>
<text x="35.2" y="84.8">MAG_CSN</text>
<text x="35.4" y="87.3">MAG_CLK</text>
<text x="35.4" y="89.9">MAG_DO</text>
<text x="76.4" y="89.9">LCD_RES</text>
<text x="285.3" y="85.9">B</text>
<text x="32.9" y="92.4">MAG_PUSH</text>
<text x="76.4" y="92.4">LCD_BLK</text>
<text x="200.6" y="131.8">SCL</text>
<text x="232.7" y="128">TMC_UL</text>
<text x="10.3" y="135.9">C</text>
<text x="162.7" y="133">CANL</text>
<text x="162.7" y="135.6">CANH</text>
<text x="200.5" y="134.3">SDA</text>
<text x="232.5" y="133">TMC_WL</text>
<text x="285.3" y="135.9">C</text>
<text x="162.7" y="140.7">SCL</text>
<text x="162.7" y="143.2">SDA</text>
<text x="196.7" y="141.9">MAG_DO</text>
<text x="232.4" y="143.2">TMC_UH</text>
<text x="232.9" y="138.1">TMC_VL</text>
<text x="195.8" y="144.5">MAG_CLK</text>
<text x="232.6" y="148.3">TMC_VH</text>
<text x="232.2" y="153.4">TMC_WH</text>
<text x="145.6" y="161">U</text>
<text x="145.5" y="166.1">W</text>
<text x="145.9" y="163.5">V</text>
<text x="133.3" y="177.5">PROG_EN</text>
<text x="10.3" y="185.9">D</text>
<text x="133.3" y="182.6">PROG_RX</text>
<text x="133.6" y="180">PROG_TX</text>
<text x="164" y="182.6">PROG_IO0</text>
<text x="285.3" y="185.9">D</text>
<text x="35" y="199.9">1</text>
<text x="85" y="199.9">2</text>
<text x="135" y="199.9">3</text>
<text x="185" y="199.9">4</text>
<text x="235" y="199.9">5</text>
<text x="285" y="199.9">6</text>
</g>
<g font-size="1.8" fill="#006464">
<text x="95.1" y="21.2">+3V3</text>
<text x="26.6" y="27.5">+3V3</text>
<text x="94" y="28.8">C1</text>
<text x="105.4" y="28.8">C2</text>
<text x="162.5" y="28.8">+3V3</text>
<text x="251.5" y="24.7">motor</text>
<text x="57" y="32.6">+3V3</text>
<text x="61.9" y="33.9">U1</text>
<text x="94" y="31.3">0.1uF</text>
<text x="105.4" y="31.3">22uF</text>
<text x="28" y="36.2" transform="rotate(-90 28 36.2)">R1</text>
<text x="30.1" y="37.4" transform="rotate(-90 30.1 37.4)">10K</text>
<text x="47.5" y="41.5">EN</text>
<text x="61.9" y="36.4">ESP32-S3-MINI-1</text>
<text x="67" y="41.5">TXD0</text>
<text x="95.8" y="39">GND</text>
<text x="169.4" y="40.5">C15</text>
<text x="197.4" y="37.7">SCL</text>
<text x="197.4" y="40.2">VDD</text>
<text x="210.8" y="40.2">IC2</text>
<text x="251.5" y="39.9">audioamplifier</text>
<text x="20.4" y="45.1" transform="rotate(-90 20.4 45.1)">R2</text>
<text x="22.5" y="46.3" transform="rotate(-90 22.5 46.3)">K22</text>
<text x="47.5" y="46.6">IO0</text>
<text x="60.6" y="42.3" transform="rotate(-90 60.6 42.3)">3V3</text>
<text x="66.7" y="44">RXD0</text>
<text x="169.4" y="42.8">0.1uF</text>
<text x="197.4" y="42.8">GND</text>
<text x="197.4" y="45.3">SDA</text>
<text x="210.8" y="42.8">VEML7700-TT</text>
<text x="23.6" y="50.4">C3</text>
<text x="23.6" y="52.9">0.1uF</text>
<text x="47.5" y="49.1">IO1</text>
<text x="47.5" y="51.7">IO2</text>
<text x="64.1" y="49.1">USB_D-</text>
<text x="64.1" y="51.7">USB_D+</text>
<text x="102.8" y="51.7">+3V3</text>
<text x="160.5" y="52.9">GND</text>
<text x="14" y="56.7">RST</text>
<text x="14" y="54.2">SW1</text>
<text x="47.5" y="54.2">IO3</text>
<text x="47.5" y="56.7">IO4</text>
<text x="47.5" y="59.3">IO5</text>
<text x="67.3" y="54.2">IO21</text>
<text x="67.3" y="56.7">IO26</text>
<text x="67.3" y="59.3">IO33</text>
<text x="251.5" y="57.7">RGB-LEDS</text>
<text x="19.6" y="65.6">GND</text>
<text x="47.5" y="61.8">IO6</text>
<text x="47.5" y="64.4">IO7</text>
<text x="67.3" y="61.8">IO34</text>
<text x="67.3" y="64.4">IO35</text>
<text x="104.2" y="60.4" transform="rotate(-90 104.2 60.4)">R3</text>
<text x="106.3" y="61.6" transform="rotate(-90 106.3 61.6)">10K</text>
<text x="47.5" y="66.9">IO8</text>
<text x="47.5" y="69.4">IO9</text>
<text x="47.5" y="72">IO10</text>
<text x="67.3" y="66.9">IO36</text>
<text x="67.3" y="69.4">IO37</text>
<text x="67.3" y="72">IO38</text>
<text x="96.8" y="68.9">C4</text>
<text x="96.8" y="71.5">0.1uF</text>
<text x="113.1" y="69.2" transform="rotate(-90 113.1 69.2)">R4</text>
<text x="115.2" y="70" transform="rotate(-90 115.2 70)">1K</text>
<text x="196.4" y="68.9">+3V3</text>
<text x="205.4" y="69.7">U9</text>
<text x="47.5" y="74.5">IO11</text>
<text x="47.5" y="77.1">IO12</text>
<text x="67.3" y="74.5">IO39</text>
<text x="67.3" y="77.1">IO40</text>
<text x="150.6" y="72.7">+3V3</text>
<text x="167.1" y="72.7">+3V3</text>
<text x="199.1" y="72.2">MCP9808_MSOP</text>
<text x="251.5" y="74.2">canbus</text>
<text x="47.5" y="79.6">IO13</text>
<text x="47.5" y="82.1">IO14</text>
<text x="67.3" y="79.6">IO41</text>
<text x="67.3" y="82.1">IO42</text>
<text x="103.4" y="82.1">GND</text>
<text x="116.8" y="80.9">BOOT</text>
<text x="117.6" y="78.6">SW2</text>
<text x="144.3" y="81.2" transform="rotate(-90 144.3 81.2)">C16</text>
<text x="146.6" y="81.2" transform="rotate(-90 146.6 81.2)">10uF</text>
<text x="161.6" y="80.4" transform="rotate(-90 161.6 80.4)">C17</text>
<text x="163.7" y="81.5" transform="rotate(-90 163.7 81.5)">0.1uF</text>
<text x="188.5" y="78.3">SDA</text>
<text x="188.5" y="80.9">SCL</text>
<text x="196.4" y="78.8" transform="rotate(-90 196.4 78.8)">V_{DD}</text>
<text x="47.5" y="84.7">IO15</text>
<text x="47.5" y="87.2">IO16</text>
<text x="47.5" y="89.8">IO17</text>
<text x="67.3" y="84.7">IO45</text>
<text x="67.3" y="87.2">IO46</text>
<text x="67.3" y="89.8">IO47</text>
<text x="147.8" y="88.5">GND</text>
<text x="164.3" y="88.5">GND</text>
<text x="188.5" y="88.5">A0</text>
<text x="198.1" y="86">Alert</text>
<text x="251.5" y="88.2">display</text>
<text x="47.5" y="92.3">IO18</text>
<text x="60.6" y="93.5" transform="rotate(-90 60.6 93.5)">GND</text>
<text x="67.3" y="92.3">IO48</text>
<text x="188.5" y="91">A1</text>
<text x="188.5" y="93.6">A2</text>
<text x="196.4" y="94.7" transform="rotate(-90 196.4 94.7)">GND</text>
<text x="57.7" y="101.2">GND</text>
<text x="193.5" y="103.7">GND</text>
<text x="23.4" y="122.8">5-24V</text>
<text x="37.7" y="125.3">TPS54202DDC</text>
<text x="43.1" y="122.8">U2</text>
<text x="63.5" y="125.3">C7</text>
<text x="75.6" y="124.1">10u</text>
<text x="76.2" y="121.5">L1</text>
<text x="89.2" y="120.2">PWR_FLAG</text>
<text x="218.3" y="124.1">+3V3</text>
<text x="245.8" y="125.8">R13</text>
<text x="37.3" y="130.4">VIN</text>
<text x="46.5" y="130.4">BOOT</text>
<text x="61.7" y="129.1">0.1uF/16V</text>
<text x="86.4" y="130.4">C8</text>
<text x="95.3" y="130.4">R5</text>
<text x="105.4" y="130.4">C9</text>
<text x="115.6" y="130.4">C10</text>
<text x="125.3" y="127.8" transform="rotate(-90 125.3 127.8)">+5V</text>
<text x="146.2" y="129.1">BaseConnect</text>
<text x="151.2" y="126.6">J1</text>
<text x="210.2" y="131.7">3K3</text>
<text x="211.4" y="129.6">R9</text>
<text x="245.8" y="127.9">10K</text>
<text x="245.8" y="130.9">R14</text>
<text x="19.1" y="135.5">C5</text>
<text x="29.2" y="135.5">C6</text>
<text x="37.3" y="135.5">EN</text>
<text x="45.3" y="136.7" transform="rotate(-90 45.3 136.7)">GND</text>
<text x="48.7" y="132.9">SW</text>
<text x="49" y="135.5">FB</text>
<text x="86.4" y="132.9">56pF</text>
<text x="95.3" y="132.9">1M</text>
<text x="105.4" y="132.9">22uF</text>
<text x="115.6" y="132.9">22uF</text>
<text x="132.6" y="132.9">5-24V</text>
<text x="210.1" y="136.2">R10</text>
<text x="210.1" y="134.2">3K3</text>
<text x="245.8" y="136">R15</text>
<text x="245.8" y="132.9">10K</text>
<text x="270.5" y="135.5">H4</text>
<text x="16.5" y="139">0.1uF/35V</text>
<text x="27.7" y="139">10uF/35V</text>
<text x="95.3" y="139.3">R6</text>
<text x="95.3" y="141.8">10K</text>
<text x="135.8" y="143.1">+3V3</text>
<text x="210.2" y="139.8">R11</text>
<text x="210.2" y="141.8">3K3</text>
<text x="245.8" y="138">10K</text>
<text x="245.8" y="141.1">R16</text>
<text x="245.8" y="143.1">10K</text>
<text x="270.5" y="141.8">H3</text>
<text x="270.5" y="138">MountingHole</text>
<text x="95.3" y="148.2">R7</text>
<text x="131.3" y="149.5">GND</text>
<text x="169.4" y="149.5">GND</text>
<text x="210.2" y="146.4">R12</text>
<text x="210.2" y="144.4">3K3</text>
<text x="245.8" y="146.2">R17</text>
<text x="245.8" y="148.2">10K</text>
<text x="270.5" y="144.4">MountingHole</text>
<text x="42.4" y="150.7">GND</text>
<text x="95.3" y="150.7">3K3</text>
<text x="149.9" y="154.5">J2</text>
<text x="245.8" y="151.2">R18</text>
<text x="245.8" y="153.3">10K</text>
<text x="270.5" y="150.7">H1</text>
<text x="270.5" y="153.3">MountingHole</text>
<text x="149.9" y="157.1">Conn_motor</text>
<text x="253.2" y="160.9">GND</text>
<text x="270.5" y="157.1">H2</text>
<text x="270.5" y="159.6">MountingHole</text>
<text x="65.9" y="173.6">U3</text>
<text x="151" y="173.6">PROG</text>
<text x="152.5" y="171">J3</text>
<text x="42.4" y="174.9">+5V</text>
<text x="62.7" y="179.9">VI</text>
<text x="62.9" y="176.1">AMS1117</text>
<text x="69.3" y="179.9">VO</text>
<text x="87.5" y="174.9">+3V3</text>
<text x="165" y="177.4">+3V3</text>
<text x="165.6" y="179.9">GND</text>
<text x="47" y="182.5">C11</text>
<text x="47" y="185">4.7uF</text>
<text x="57.9" y="185.3">1uF</text>
<text x="57.9" y="182.7">C12</text>
<text x="68.2" y="183.6" transform="rotate(-90 68.2 183.6)">ADJ</text>
<text x="81.3" y="182.5">C13</text>
<text x="81.3" y="185">4.7uF</text>
<text x="92.7" y="185">1uF</text>
<text x="92.7" y="182.5">C14</text>
<text x="65.3" y="193.9">GND</text>
</g>
<g font-size="1.8" fill="#725600">
<text x="251.5" y="35.3">File:</text>
<text x="256.7" y="35.3">motor.kicad_sch</text>
<text x="251.5" y="50.6">File:</text>
<text x="256.7" y="50.6">audioamplifier.kicad_sch</text>
<text x="251.5" y="68.4">File:</text>
<text x="256.7" y="68.4">rgb.kicad_sch</text>
<text x="251.5" y="84.9">File:</text>
<text x="256.7" y="84.9">canbus.kicad_sch</text>
<text x="251.5" y="98.8">File:</text>
<text x="256.7" y="98.8">display.kicad_sch</text>
</g>
<g font-size="1.8" fill="#a90000">
<text x="44.4" y="40.4">45</text>
<text x="59.4" y="37.5" transform="rotate(-90 59.4 37.5)">3</text>
<text x="72.3" y="40.4">39</text>
<text x="193.6" y="36.6">1</text>
<text x="193.6" y="39.1">2</text>
<text x="193.6" y="41.7">3</text>
<text x="45" y="45.5">4</text>
<text x="72.3" y="42.9">40</text>
<text x="193.6" y="44.2">4</text>
<text x="45" y="48">5</text>
<text x="45" y="50.5">6</text>
<text x="45" y="53.1">7</text>
<text x="72.3" y="48">23</text>
<text x="72.3" y="50.5">24</text>
<text x="72.3" y="53.1">25</text>
<text x="45" y="55.6">8</text>
<text x="45" y="58.2">9</text>
<text x="72.3" y="55.6">26</text>
<text x="72.3" y="58.2">28</text>
<text x="44.4" y="60.7">10</text>
<text x="44.4" y="63.2">11</text>
<text x="44.4" y="65.8">12</text>
<text x="72.3" y="60.7">29</text>
<text x="72.3" y="63.2">31</text>
<text x="72.3" y="65.8">32</text>
<text x="44.4" y="68.3">13</text>
<text x="44.4" y="70.9">14</text>
<text x="72.3" y="68.3">33</text>
<text x="72.3" y="70.9">34</text>
<text x="44.4" y="73.4">15</text>
<text x="44.4" y="75.9">16</text>
<text x="72.3" y="73.4">35</text>
<text x="72.3" y="75.9">36</text>
<text x="186" y="77.2">1</text>
<text x="195.3" y="74.4" transform="rotate(-90 195.3 74.4)">8</text>
<text x="44.4" y="78.5">17</text>
<text x="44.4" y="81">18</text>
<text x="44.4" y="83.6">19</text>
<text x="72.3" y="78.5">37</text>
<text x="72.3" y="81">38</text>
<text x="72.3" y="83.6">41</text>
<text x="186" y="79.8">2</text>
<text x="44.4" y="86.1">20</text>
<text x="44.4" y="88.6">21</text>
<text x="72.3" y="86.1">44</text>
<text x="72.3" y="88.6">27</text>
<text x="186" y="87.4">7</text>
<text x="186" y="89.9">6</text>
<text x="203.8" y="84.8">3</text>
<text x="44.4" y="91.2">22</text>
<text x="59.4" y="96" transform="rotate(-90 59.4 96)">1</text>
<text x="72.3" y="91.2">30</text>
<text x="186" y="92.5">5</text>
<text x="195.3" y="97.2" transform="rotate(-90 195.3 97.2)">4</text>
<text x="34.9" y="129.3">3</text>
<text x="52.6" y="129.3">6</text>
<text x="52.6" y="131.8">2</text>
<text x="147.2" y="131.8">1</text>
<text x="156.1" y="131.8">2</text>
<text x="34.9" y="134.4">5</text>
<text x="52.6" y="134.4">4</text>
<text x="147.2" y="134.4">3</text>
<text x="147.2" y="136.9">5</text>
<text x="156.1" y="134.4">4</text>
<text x="156.1" y="136.9">6</text>
<text x="44.2" y="139.1" transform="rotate(-90 44.2 139.1)">1</text>
<text x="147.2" y="139.4">7</text>
<text x="147.2" y="142">9</text>
<text x="155.5" y="142">10</text>
<text x="156.1" y="139.4">8</text>
<text x="158.7" y="159.8">3</text>
<text x="158.7" y="164.8">1</text>
<text x="158.7" y="162.3">2</text>
<text x="60.3" y="178.8">3</text>
<text x="73" y="178.8">2</text>
<text x="148.5" y="176.3">1</text>
<text x="148.5" y="178.8">3</text>
<text x="157.4" y="176.3">2</text>
<text x="157.4" y="178.8">4</text>
<text x="148.5" y="181.4">5</text>
<text x="157.4" y="181.4">6</text>
<text x="67.1" y="186.1" transform="rotate(-90 67.1 186.1)">1</text>
</g>
<g font-size="1.8" fill="#0000c2">
<text x="16.4" y="101.5">Condensators:</text>
<text x="18.4" y="99.4">Resistors:</text>
<text x="22.2" y="97.4">Total:</text>
<text x="28.9" y="99.4">25</text>
<text x="31" y="101.5">46</text>
<text x="76.1" y="97.1">Strapping</text>
<text x="84.6" y="100.7">backside</text>
<text x="86.3" y="97.1">pins</text>
<text x="91.4" y="97.1">freihalten:</text>
<text x="94.1" y="100.7">circle:</text>
<text x="101.2" y="100.7">58mm</text>
<text x="102.3" y="97.1">GPIO3,</text>
<text x="108.2" y="100.7">diameter</text>
<text x="109.8" y="97.1">GPIO45,</text>
<text x="118.5" y="97.1">GPIO46</text>
<text x="32.5" y="104">Resistors</text>
<text x="42.3" y="104">&lt;</text>
<text x="45.1" y="104">10K</text>
<text x="54.3" y="104">0201</text>
<text x="85.6" y="102.7">frontside</text>
<text x="95.1" y="102.7">square</text>
<text x="102.7" y="102.7">51mmx51mm</text>
<text x="141.6" y="123.3">24V,GND,CAN+,CAN-,I2C</text>
<text x="145.6" y="121.3">Conn</text>
</g>
</svg>
